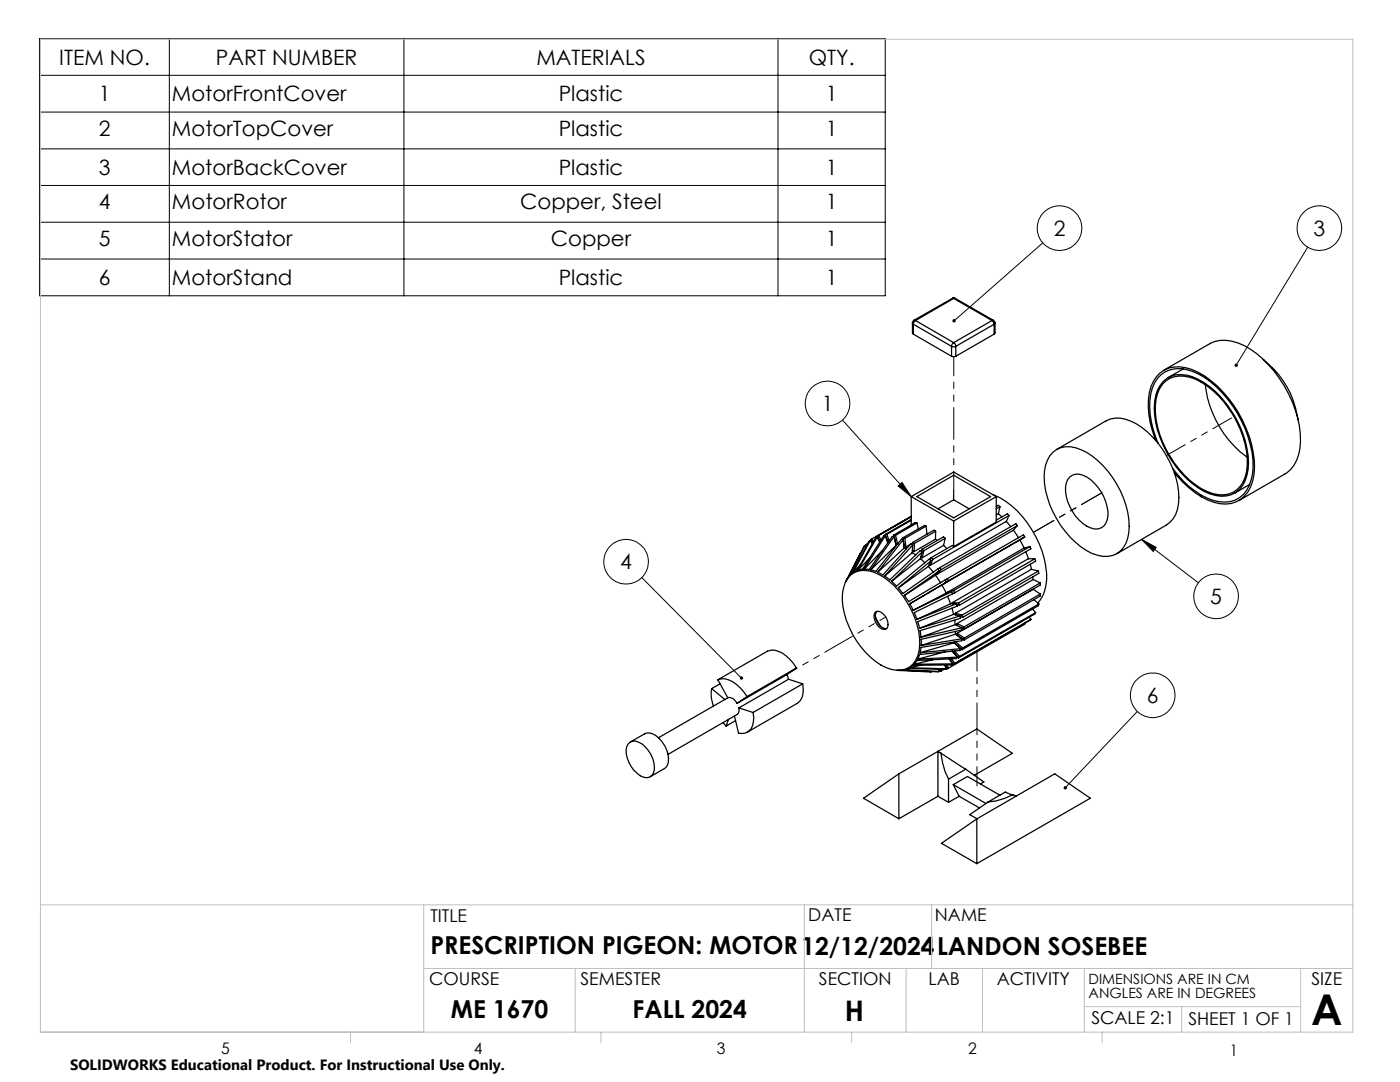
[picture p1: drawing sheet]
<svg xmlns="http://www.w3.org/2000/svg" width="279mm" height="216mm" viewBox="0 0 279 216" stroke-linecap="round" stroke-linejoin="round" font-family="sans-serif">
<g fill="none" stroke="#000" stroke-width=".25">
<path d="M190 59.5l.3-.1 .3 .1M190 59.5h.3M190 59.5l-7.6 4.4M190.3 59.5h.3M190.3 59.5l-7.6 4.5M190.3 59.5l7.7 4.5M190.6 59.5l7.7 4.4M182.1 64.5v2l.2 .2M182.1 64.5l.2 .2M182.3 64.7l7.6 4.4M182.3 64.7v2M182.3 66.7l7.6 4.4"/>
<path d="M182.4 63.9l-.3 .6M182.4 63.9l.3 .1M182.7 64l-.3 .3-.1 .4M182.7 64l7.6 4.4M189.9 69.1l.3 .1 .5-.1M189.9 71.1l.4 .1 .4-.1M189.9 69.1v2M190.3 68.4l.3 .3 .1 .4M190.3 68.4l-.2 .2-.2 .5M190.7 69.1v2M198 64l.4 .7M198 64l-7.7 4.4"/>
<path d="M198.3 63.9l.3 .6M198.3 63.9l-.3 .1M198.4 64.7l-7.7 4.4M198.4 64.7v2M198.4 66.7l-7.7 4.4M198.6 64.5v1.9l-.2 .3M198.6 64.5l-.2 .2M232 76.7a5 5 0 0 1 5.5-1.4 16.5 16.5 0 0 1 8.6 7.5 17.5 17.5 0 0 1 2.7 11.3 5.1 5.1 0 0 1-6.8 4.4 16.1 16.1 0 0 1-8.5-7.5 17.1 17.1 0 0 1-2.8-11.3l.7-2.2zM232.2 76.1a5.3 5.3 0 0 1 5.8-.9 17.6 17.6 0 0 1 8.6 8.2 18.5 18.5 0 0 1 2.5 10.2 5.7 5.7 0 0 1-3.4 5.1 7.5 7.5 0 0 1-6.6-1.3 20.9 20.9 0 0 1-8.7-15.9 7.6 7.6 0 0 1 1.8-5.4zM232.3 73.9l9.1-5.3a6.4 6.4 0 0 1 5.7-.2 19.6 19.6 0 0 1 9.2 8.6 19.2 19.2 0 0 1 2.9 13.7 6.3 6.3 0 0 1-2.8 3.9l-9.1 5.3M236.1 73.6l-3 1.8M240.6 76.8a20.6 20.6 0 0 0 8.3 14.4"/>
<path d="M252.1 71.7a18.5 18.5 0 0 1 7 12.1M181.9 99.1l8.4-4.9 8.5 4.9M181.9 99.1l8.4 4.9M181.9 99.1v5.6M183 99.1l7.3-4.3 7.4 4.3-7.4 4.2zM190.3 97.9v1.8M190.3 99.7l-3.1 1.8M190.3 99.7l3.1 1.8M198.1 98.7a16.8 16.8 0 0 1 8.6 8.4 16.4 16.4 0 0 1 2 9.9 5.7 5.7 0 0 1-1.6 3.3M198.8 99.1v5.1l-8.5 4.9M198.8 99.1l-8.5 4.9M210.1 90.2a5 5 0 0 1 5.7-.5 18 18 0 0 1 8.9 11.2 11.3 11.3 0 0 1 0 7.5 4.4 4.4 0 0 1-5.6 2.4 15.3 15.3 0 0 1-8.2-7.3 14.9 14.9 0 0 1-2.2-10.7l.8-1.9z"/>
<path d="M210.9 89.7l9.9-5.7a6 6 0 0 1 6 .6 18.9 18.9 0 0 1 8.5 14.7 5.9 5.9 0 0 1-2.5 5.5l-9.9 5.7M213.5 95.2a2.6 2.6 0 0 1 3.4 0 9.3 9.3 0 0 1 4.2 7.8 2.43 2.43 0 0 1-3.4 2.3 8.7 8.7 0 0 1-4.9-8.9zM230.6 87.9a16.5 16.5 0 0 1-.9-10.7 5.6 5.6 0 0 1 6.9-3.8 17.7 17.7 0 0 1 9.6 7.5 21.5 21.5 0 0 1 4.1 13.9 6.2 6.2 0 0 1-4.6 5.7 10.2 10.2 0 0 1-8.4-3.2l-1.2-1.1-1.7-1.9M231.1 88.5a16.3 16.3 0 0 1-1.1-11.1 5.6 5.6 0 0 1 7.9-3.3 19.6 19.6 0 0 1 9.9 9.9 17 17 0 0 1 1.9 11.8 5.6 5.6 0 0 1-7.5 4.1 16.9 16.9 0 0 1-8.1-6.4M249.4 96.7l-3 1.7M169.8 114.8a4.8 4.8 0 0 1 5.5-.2 16.9 16.9 0 0 1 8.3 14 5.1 5.1 0 0 1-2.8 4.9 6.5 6.5 0 0 1-6-1.5 17 17 0 0 1-6.7-13.6 5.6 5.6 0 0 1 1.7-3.6zM170.1 114.3l-.5 .5M171.7 112.7l-1.4 1.5M171.7 110.4l-2.6 5.1M172.5 108.9l-3.7 7.1M172.5 108.9l.3 .4M172.8 108.7l.2 .2"/>
<path d="M172.8 108.7l-.2 .2 .2 .2M173.2 108.4l-.4 .3M173.6 111.3l-2.3 2.4M173.7 107.8l-.3 .2-3.4 6.4-.6 .6 3.1-6.1M173.7 107.8l-3.4 6.4M173.7 107.8l.4 .7M173.9 108l-.1 .1M174 107.6l.3 .5M174 107.6l-.3 .1 .4 .7M175 107.2h-.2l-3.8 6.6-.7 .4M175 107.2l-3.7 6.5M175 107.2l.5 1"/>
<path d="M175.1 107l.5 1.1M175.4 106.9l.4 .9M175.4 106.9l-.3 .1M176.1 109.9l-3.6 3.7M176.7 106.9h-.3l-4.2 6.7-.9 .1M176.7 106.9l-4.2 6.7M176.7 106.9l.5 1.4M176.7 106.6l.5 1.6M177 106.6l.4 1.3M177 106.6h-.3M177.2 108.1l-.1 .1M178.4 107.1l-.3-.1-4.6 6.6h-1"/>
<path d="M178.4 106.8l.4 1.7 .4 .1M178.4 107.1l-4.6 6.6M178.4 107.1l.4 1.7-5 4.9M178.4 106.8h.3M178.7 107.8l-.1 .1M178.7 106.8l.4 1.7M180.2 107.7l-.3-.1-5.1 6.4-1-.3M180.2 107.3l.2 1.7 .4 .1M180.2 107.7l-5 6.5M180.2 107.7l.2 1.7M180.2 107.3l.4 .1M180.3 107.9v.1"/>
<path d="M180.4 109.4l.4 .1M180.4 109.4l-5.2 4.8M180.6 107.4l.2 1.7M181.7 108.6l-.9 .5M181.9 103.8l-4.9 2.8M181.9 103.6l-5.2 3M181.9 103.1l-6.5 3.8M181.9 103.1l-6.8 3.9M181.9 103l-7.9 4.6M182.1 110.3l.6 .4M182.1 109.8l.3 .3M182.1 110.3l-5.5 4.6"/>
<path d="M182.1 108.8l-.3-.3-5.6 6.2-1-.5M182.1 108.8l-5.5 6.1M182.1 108.4l-.3 .1M182.1 108.8v1.5M182.1 108.2v.5M182.1 108.2l.4 .2M182.5 108.4l-.1 1.7M183 104.4l.3 1.2M183 104.4l-.4-.1-4.2 2.5M183 104.4l-4.3 2.4M183.7 111.5l.9 .8M183.7 111.5l-5.8 4.5"/>
<path d="M183.8 111.1l.2 .2M184 110.2l-.3-.3-6.1 5.8-1-.8M184 110.2l-6.1 5.8M184 110.2l-.3 1.3M184 109.6l-.1 .5M184 109.6l.4 .3M184.4 109.9l-.4 1.4M184.8 105l.2 1.6M184.8 105l-.3-.2-4.3 2.5M184.8 105l-4.2 2.4M185.3 113l.9 1.2M185.3 113l-6 4.3"/>
<path d="M185.5 112.6l.1 .2M185.8 111.9l-.3-.4-6.6 5.4-1-.9M185.8 111.9l-6.5 5.4M185.8 111.9l-.5 1.1M185.8 111.3l.4 .3M185.8 111.3l-.2 .4M186.2 111.6l-.6 1.2M186.7 114.8l1 1.5M186.7 107.6l.3 .2M186.7 114.8l-6.2 4M186.7 107.6l-4.3 2.5M186.7 106v1.6"/>
<path d="M186.7 106l-.3-.2-4.3 2.4M186.7 106l-4.2 2.4M187 114.5v.1M187.4 113.9l-.3-.4-6.9 4.9-.9-1.1M187.4 113.9l-6.9 4.9M187.4 113.9l-.7 .9M187.5 113.3l.3 .4M187.5 113.3l-.3 .3M187.8 113.7l-.8 .9M188 116.7l.8 1.7M188 116.7l-6.4 3.8M188.3 108.8l.7 .7"/>
<path d="M188.3 108.8l-4.3 2.5M188.6 115.7l-7.3 4.4-.8-1.3M188.6 115.7l.3 .4M188.6 107.4l-.3 1.4M188.6 107.4l-.3-.3-4.3 2.5M188.6 107.4l-4.2 2.5M188.8 118.4l-6.6 3.4M188.9 116.1l-7.3 4.4M188.9 116.1l-.9 .6M189.1 115.5l-.4 .2M189.1 115.5l.2 .4M189.1 119l.6 1.5"/>
<path d="M189.2 118.1v.2M189.9 118.1l.2 .4-7.6 3.7 .5 1.4M189.9 118.1l-7.7 3.7M189.9 118.1l-1.1 .3M190.3 117.8l-1.1 .3M190.3 117.8l.2 .5M190.3 109.1l-.2-.3-4.3 2.5M190.3 104v5.1M190.5 118.3l-.4 .1M198.8 101.1l.4-.3 .4 .3M199.2 102.5l.8 .7M199.2 102.5l-.4 .3"/>
<path d="M199.6 101.1l-.8 .4M199.6 101.1l-.4 1.4M200.8 104l.9 1.1M200.8 104l-15.2 8.8M201.4 102.9l-15.2 8.7M201.4 102.9l-.4-.4-2.2 1.3M201.4 102.9l-.6 1.1M202.2 105.8l1.1 1.5M202.2 105.8l-15.2 8.8M203 104.9l-15.2 8.8M203 104.9l-.3-.4-15.2 8.8M203 104.9l-.8 .9"/>
<path d="M203.5 107.7l.9 1.7M203.5 107.7l-15.2 8.8 1-.6M204.4 109.4l-15.2 8.7M204.5 107.1l-15.2 8.8M204.5 107.1l-.2-.4-15.2 8.8M204.5 107.1l-1 .6M204.7 110.1l.5 1.4M205.2 111.5l-15.2 8.8M205.2 111.5h1.3M205.5 109.1l.2 .4-15.2 8.8M205.5 109.1l-15.2 8.7M205.5 109.1l-1.1 .3"/>
<path d="M205.6 112.6l.2 1M205.8 113.6l-15.2 8.8M205.8 113.6l1.4 .3M206.1 115.1l.1 .5M206.2 115.6l-15.2 8.8M206.2 115.6l1.4 .7M206.2 117.6l1.4 .9M206.3 119.7l1 .8M206.5 111.5l.2 .5-15.2 8.8M206.5 111.5l-15.2 8.8M207.2 113.9l.1 .5-15.2 8.8M207.2 113.9l-15.2 8.8"/>
<path d="M207.6 116.3v.4l-16.6 9.7M207.6 116.3l-15.2 8.8M207.6 118.5v.4l-15.2 8.8M207.6 118.5l-15.2 8.8M142 137.4a6.3 6.3 0 0 0 .4 3.5M142 137.4l2.7 2.2M143.3 135.6a4.2 4.2 0 0 1 4.4 1.7l1.4 1.7M143.3 135.6l1.9 3.6M143.7 136.5l-1.7 .9M145.2 139.2a1.7 1.7 0 0 1 1.9 1.1M145.2 139.2l-13.8 8M149.1 139l-2 1.3"/>
<path d="M157 134.6l.4 .9M157 134.6l-9.9 5.7M157.4 135.5l-9.9 5.8M157.4 135.5l2.8 1M159 133.3a7.3 7.3 0 0 0-4.5-3.6l-1.3 .2-9.9 5.7M159 133.3l-9.9 5.7M159 133.3l-2 1.3M160.2 136.5a3.9 3.9 0 0 1-.9 3.7l-10.1 5.9M160.2 136.5l-9.9 5.7M174.6 122.3a1.01 1.01 0 0 1 1.6 .1 2.41 2.41 0 0 1 .8 3 1.27 1.27 0 0 1-1.7-.4 2.71 2.71 0 0 1-.7-2.7zM174.8 123.3l.9 1.7M175 122a2.46 2.46 0 0 0 1.2 3.3l.8 .1"/>
<path d="M179 133.7l.3 .1M179.3 133.8l8.1 .2M179.3 133.8l6.5 .3-.1-.1M180.5 133.7l6.9 .3M181.6 120.5l.6 1.3M181.6 133.2l7.3 .3M181.7 133.4l-1.2 .3M183.9 132.7l-2.3 .5M186.1 131.7l-3.6 .8M187.3 133.5l.1 .5M187.4 133.5l.1 .4h.3M187.7 133.6l.1 .3"/>
<path d="M188.4 133.6l-.6 .3M188.5 132.7l.4 .8M188.6 130.1l-5.4 1.4M188.6 132.7l.5 .8 .2-.2M188.9 133.5l-.3 .1-7.3-.2-.8 .3M188.9 133.2l-.1 .1M188.9 132.7l.4 .6M189.4 131.5l.7 1M189.5 131.5l.8 1.1M189.7 120.5l-6.7 3.1M189.7 120.5h1.2M189.9 131.4l.6 1"/>
<path d="M190 121.4l.3 1.2M190 129.9l1.1 1.2M190 120.3l.1 .2M190 120.3h1.3M190.1 132.5l-.2 .2-7.7 .1-.6 .4M190.1 132.5h-7.6M190.1 129.9l1.2 1.4M190.3 122.6l-6.8 2.8M190.3 122.6l1.3 .3M190.4 130.2h-.1M190.4 128.3l-6.8 1.9M190.4 128.3l1.3 1.1"/>
<path d="M190.4 128.1v.2M190.5 129.9l1 1.1M190.5 123.8l.1 .8M190.5 132.4l-.2 .2M190.6 122.4l.1 .3M190.6 124.6l-6.8 2.5M190.6 124.6l1.3 .7M190.6 122.4l1.4 .3M190.7 126v.5M190.7 126.5l-6.9 2.3M190.7 126.5l1.3 1M190.7 128.1l-.1 .3 1.4 1.2"/>
<path d="M190.7 128.1l1.4 1.2M190.8 128l-.1 .1M190.9 120.5l.2 .4-7.9 3.1 .3 1.4M190.9 120.5l-7.9 3.1M191 124.4v.4M191 120.7l.5 .1M191 124.4l1.4 .7M191 126.4v.4l1.4 .9M191 126.4l1.4 .9M191.1 131.1l-.2 .3-7.9 .4-.5 .7M191.1 131.1l-7.9 .4M191.2 128.9v.1"/>
<path d="M191.3 120.3l.2 .5M191.5 131l-.2 .3M191.6 122.9l.1 .5-8.1 2.4 .2 1.3M191.6 122.9l-8.1 2.5M191.6 123l.5 .2M191.7 129.4l-.1 .4-8.1 .8-.3 .9M191.7 129.4l-8.1 .8M191.9 125.3l.1 .4-8.2 1.9v1.2M191.9 125.3l-8.1 1.8M191.9 127.4h.1M192 127.5l-.1 .3-8.1 1.4-.2 1M192 127.5l-8.2 1.3"/>
<path d="M192 122.7l.1 .5M192.1 129.3l-.1 .3M192.4 125.1v.4l-.4-.2M192.4 127.3v.4M204.4 124.4l.1 .2-15.2 8.7M205.4 123.2l.3 .4M205.7 123.6l-15.2 8.8M205.7 123.6l-15.4 9M206.1 121.5l.6 .7M206.7 122.2l-15.2 8.8M206.7 122.2l-.2 .3-15.2 8.8M207.3 120.5l-15.2 8.8"/>
<path d="M207.3 120.5l-.1 .4-15.2 8.7M125.3 148.5a1.55 1.55 0 0 1 2.2-.4 5.6 5.6 0 0 1 2.9 6.2 1.65 1.65 0 0 1-2.6 .5 6 6 0 0 1-2.7-5.8zM125.8 148.1l2.8-1.7a2.42 2.42 0 0 1 3 1 5.5 5.5 0 0 1 1.6 5.3l-.6 .7-2.8 1.6M144.3 144.2l.6 .7M145.4 143.5l-.5 1.4M146.8 143.8l-1.9 1.1M147.5 141.3v.6l-.3 .6-13.9 8M147.5 141.3l2.8 .9M150.3 142.2a3.3 3.3 0 0 1-1.5 4.1h-1.4l-.8-3.4M179.4 154.4l15.5-8.9 7.1 4.8-7.5 4.4M179.4 154.4v9M179.4 154.4l-7.1 4.9 7.1 4.1"/>
<path d="M187.2 158.9l-7.8 4.5M187.2 158.9l2.1 1.2M187.8 150.3l.8 3.6 .7 1.6M187.8 150.3l4.9 3.2M187.8 150.3l-.6-.4v9M189.3 155.5v4.6M190.3 156.6l6.5 3.7M190.3 156.6l2.8-1.7 6.5 3.8M190.3 156.6l1.1 2.3M191.4 158.9l4.1 2.3M191.4 158.9l-2.1 1.2M192.7 153.5l-3.4 2"/>
<path d="M192.7 153.5l3.7 2.5-.7 .4M202.1 158.6l-1.6 .7-1.7 .5-1.6 .2M202.1 158.6l-1.5-.6-3.4 2M202.1 158.6l.6 .3M202.7 158.9l7.8-4.5 7.1 4.9-22.7 13M202.7 158.9l-7.8 4.5M194.9 163.4v8.9M194.9 163.4l-7 4.9 7 4M197.2 160l-3.7 2.6 1.5 .8"/>
</g>
<path d="M190.3 97.8v-26.6M195 130v26.8" fill="none" stroke="#000" stroke-width=".2" stroke-dasharray="6.3 1.3 1.3 1.3 1.3 1.3" stroke-dashoffset="2.5"/>
<path d="M206.3 106.2l13.6-7.9" fill="none" stroke="#000" stroke-width=".2" stroke-dasharray="6.3 1.3 1.3 1.3 1.3 1.3" stroke-dashoffset="1.7"/>
<path d="M232.8 90.9l13-7.5" fill="none" stroke="#000" stroke-width=".2" stroke-dasharray="6.3 1.3 1.3 1.3 1.3 1.3" stroke-dashoffset="2"/>
<path d="M176.8 123.1l-18.9 10.9" fill="none" stroke="#000" stroke-width=".2" stroke-dasharray="6.3 1.3 1.3 1.3 1.3 1.3" stroke-dashoffset="5"/>
<g fill="none" stroke="#000" stroke-width=".2">
<path d="M7.9 7.7h168.8v51.3h-168.8zM7.9 15h168.8M33.8 7.7v51.3M80.6 7.7v51.3M155.3 7.7v51.3M7.9 22.4h168.8M7.9 29.7h168.8M7.9 37h168.8M7.9 44.3h168.8M7.9 51.7h168.8M208.1 48.5l-17.7 15.5M261 49.3l-14.3 23.6"/>
<path d="M168.1 83.8l13.8 15.3M179.2 97l.8-.7 1.9 2.8zM128.1 115.3l19.9 20M227.8 107.6l3 1.6-.6 .8zM227.8 107.6l11.3 8.7M227 142l-14.4 15.2"/>
<circle cx="211.4" cy="45.5" r="4.5"/>
<circle cx="263.3" cy="45.5" r="4.5"/>
<circle cx="165.1" cy="80.5" r="4.4"/>
<circle cx="124.9" cy="112.1" r="4.5"/>
<circle cx="242.7" cy="119" r="4.4"/>
<circle cx="230.1" cy="138.7" r="4.4"/>
</g>
<g fill="none" stroke="#c0c0c0" stroke-width=".2">
<path d="M8.1 7.8h261.9v198.2h-261.9zM8.1 180.6h261.9M84.6 180.6v25.4M84.6 193.3h185.4M114.8 193.3v12.7M160.5 180.6v25.4M180.8 193.3v12.7M185.9 180.6v12.7M196.1 193.3v12.7M216.4 193.3v12.7M259.6 193.3v12.7M70 206v2.1"/>
<path d="M119.9 206v2.1M170 206v2.1M216.4 200.9h43.2M220 206v2.1M235.8 200.9v5.1"/>
</g>
<path d="M227.8 107.6l3 1.6-.6 .8zM190.2 63.7l-.1 .2v.3l.3-.2-.3 .2a.35 .35 0 0 0 .5 .1 .35 .35 0 0 0 .1-.5 .35 .35 0 0 0-.5-.1zM246.5 72.6l-.1 .2 .1 .3 .2-.2-.2 .3a.34 .34 0 0 0 .6-.3 .34 .34 0 0 0-.6-.3zM179.2 97l.8-.7 1.9 2.8zM147.8 135a.34 .34 0 0 0-.1 .5 .34 .34 0 0 0 .5 0l-.2-.2 .2 .2a.34 .34 0 0 0 0-.4 .34 .34 0 0 0-.4-.1zM212.4 156.9l-.1 .5 .3-.2-.2 .2a.34 .34 0 0 0 .4 0 .34 .34 0 0 0 .1-.4 .34 .34 0 0 0-.5-.1z" fill="#000"/>
<text font-size="8.5" x="261.7" y="204.6">A</text>
<text font-size="5.6" x="168.6" y="203.7">H</text>
<g font-size="4.9">
<text x="85.9" y="190.4">PRESCRIPTION PIGEON: MOTOR12/12/2024</text>
<text x="187" y="190.5">LANDON SOSEBEE</text>
<text x="90" y="203.2">ME 1670</text>
<text x="126.3" y="203.1">FALL 2024</text>
</g>
<g font-size="4.2">
<text x="11.8" y="12.9">ITEM NO.</text>
<text x="43.1" y="12.9">PART NUMBER</text>
<text x="107" y="12.9">MATERIALS</text>
<text x="161.4" y="12.9">QTY.</text>
<text x="19.7" y="20.2">1</text>
<text x="34.3" y="20.2">MotorFrontCover</text>
<text x="111.5" y="20.2">Plastic</text>
<text x="164.8" y="20.2">1</text>
<text x="19.7" y="27.1">2</text>
<text x="34.3" y="27.1">MotorTopCover</text>
<text x="111.5" y="27.1">Plastic</text>
<text x="164.8" y="27.1">1</text>
<text x="19.7" y="34.9">3</text>
<text x="34.3" y="34.9">MotorBackCover</text>
<text x="111.5" y="34.9">Plastic</text>
<text x="164.8" y="34.9">1</text>
<text x="19.7" y="41.8">4</text>
<text x="34.3" y="41.8">MotorRotor</text>
<text x="103.8" y="41.8">Copper, Steel</text>
<text x="164.8" y="41.8">1</text>
<text x="210.3" y="47">2</text>
<text x="262.1" y="47">3</text>
<text x="19.7" y="49.1">5</text>
<text x="34.3" y="49.1">MotorStator</text>
<text x="109.9" y="49.1">Copper</text>
<text x="164.8" y="49.1">1</text>
<text x="19.7" y="56.9">6</text>
<text x="34.3" y="56.9">MotorStand</text>
<text x="111.5" y="56.9">Plastic</text>
<text x="164.8" y="56.9">1</text>
<text x="164" y="82">1</text>
<text x="123.8" y="113.6">4</text>
<text x="241.5" y="120.5">5</text>
<text x="228.9" y="140.2">6</text>
</g>
<g font-size="3.5">
<text x="85.9" y="183.9">TITLE</text>
<text x="161.3" y="183.8">DATE</text>
<text x="186.6" y="183.8">NAME</text>
<text x="85.6" y="196.5">COURSE</text>
<text x="115.9" y="196.5">SEMESTER</text>
<text x="163.4" y="196.5">SECTION</text>
<text x="185.3" y="196.5">LAB</text>
<text x="198.9" y="196.5">ACTIVITY</text>
<text x="261.7" y="196.5">SIZE</text>
<text x="217.8" y="204.4">SCALE 2:1</text>
<text x="237.2" y="204.4">SHEET 1 OF 1</text>
</g>
<g font-size="3.2">
<text x="44.2" y="210.4">5</text>
<text x="94.6" y="210.3">4</text>
<text x="143.1" y="210.4">3</text>
<text x="193.2" y="210.3">2</text>
<text x="245.4" y="210.6">1</text>
</g>
<text font-size="3" x="14" y="213.5">SOLIDWORKS Educational Product. For Instructional Use Only.</text>
<g font-size="2.8">
<text x="217.2" y="196.4">DIMENSIONS ARE IN CM</text>
<text x="217.2" y="199.2">ANGLES ARE IN DEGREES</text>
</g>
</svg>
